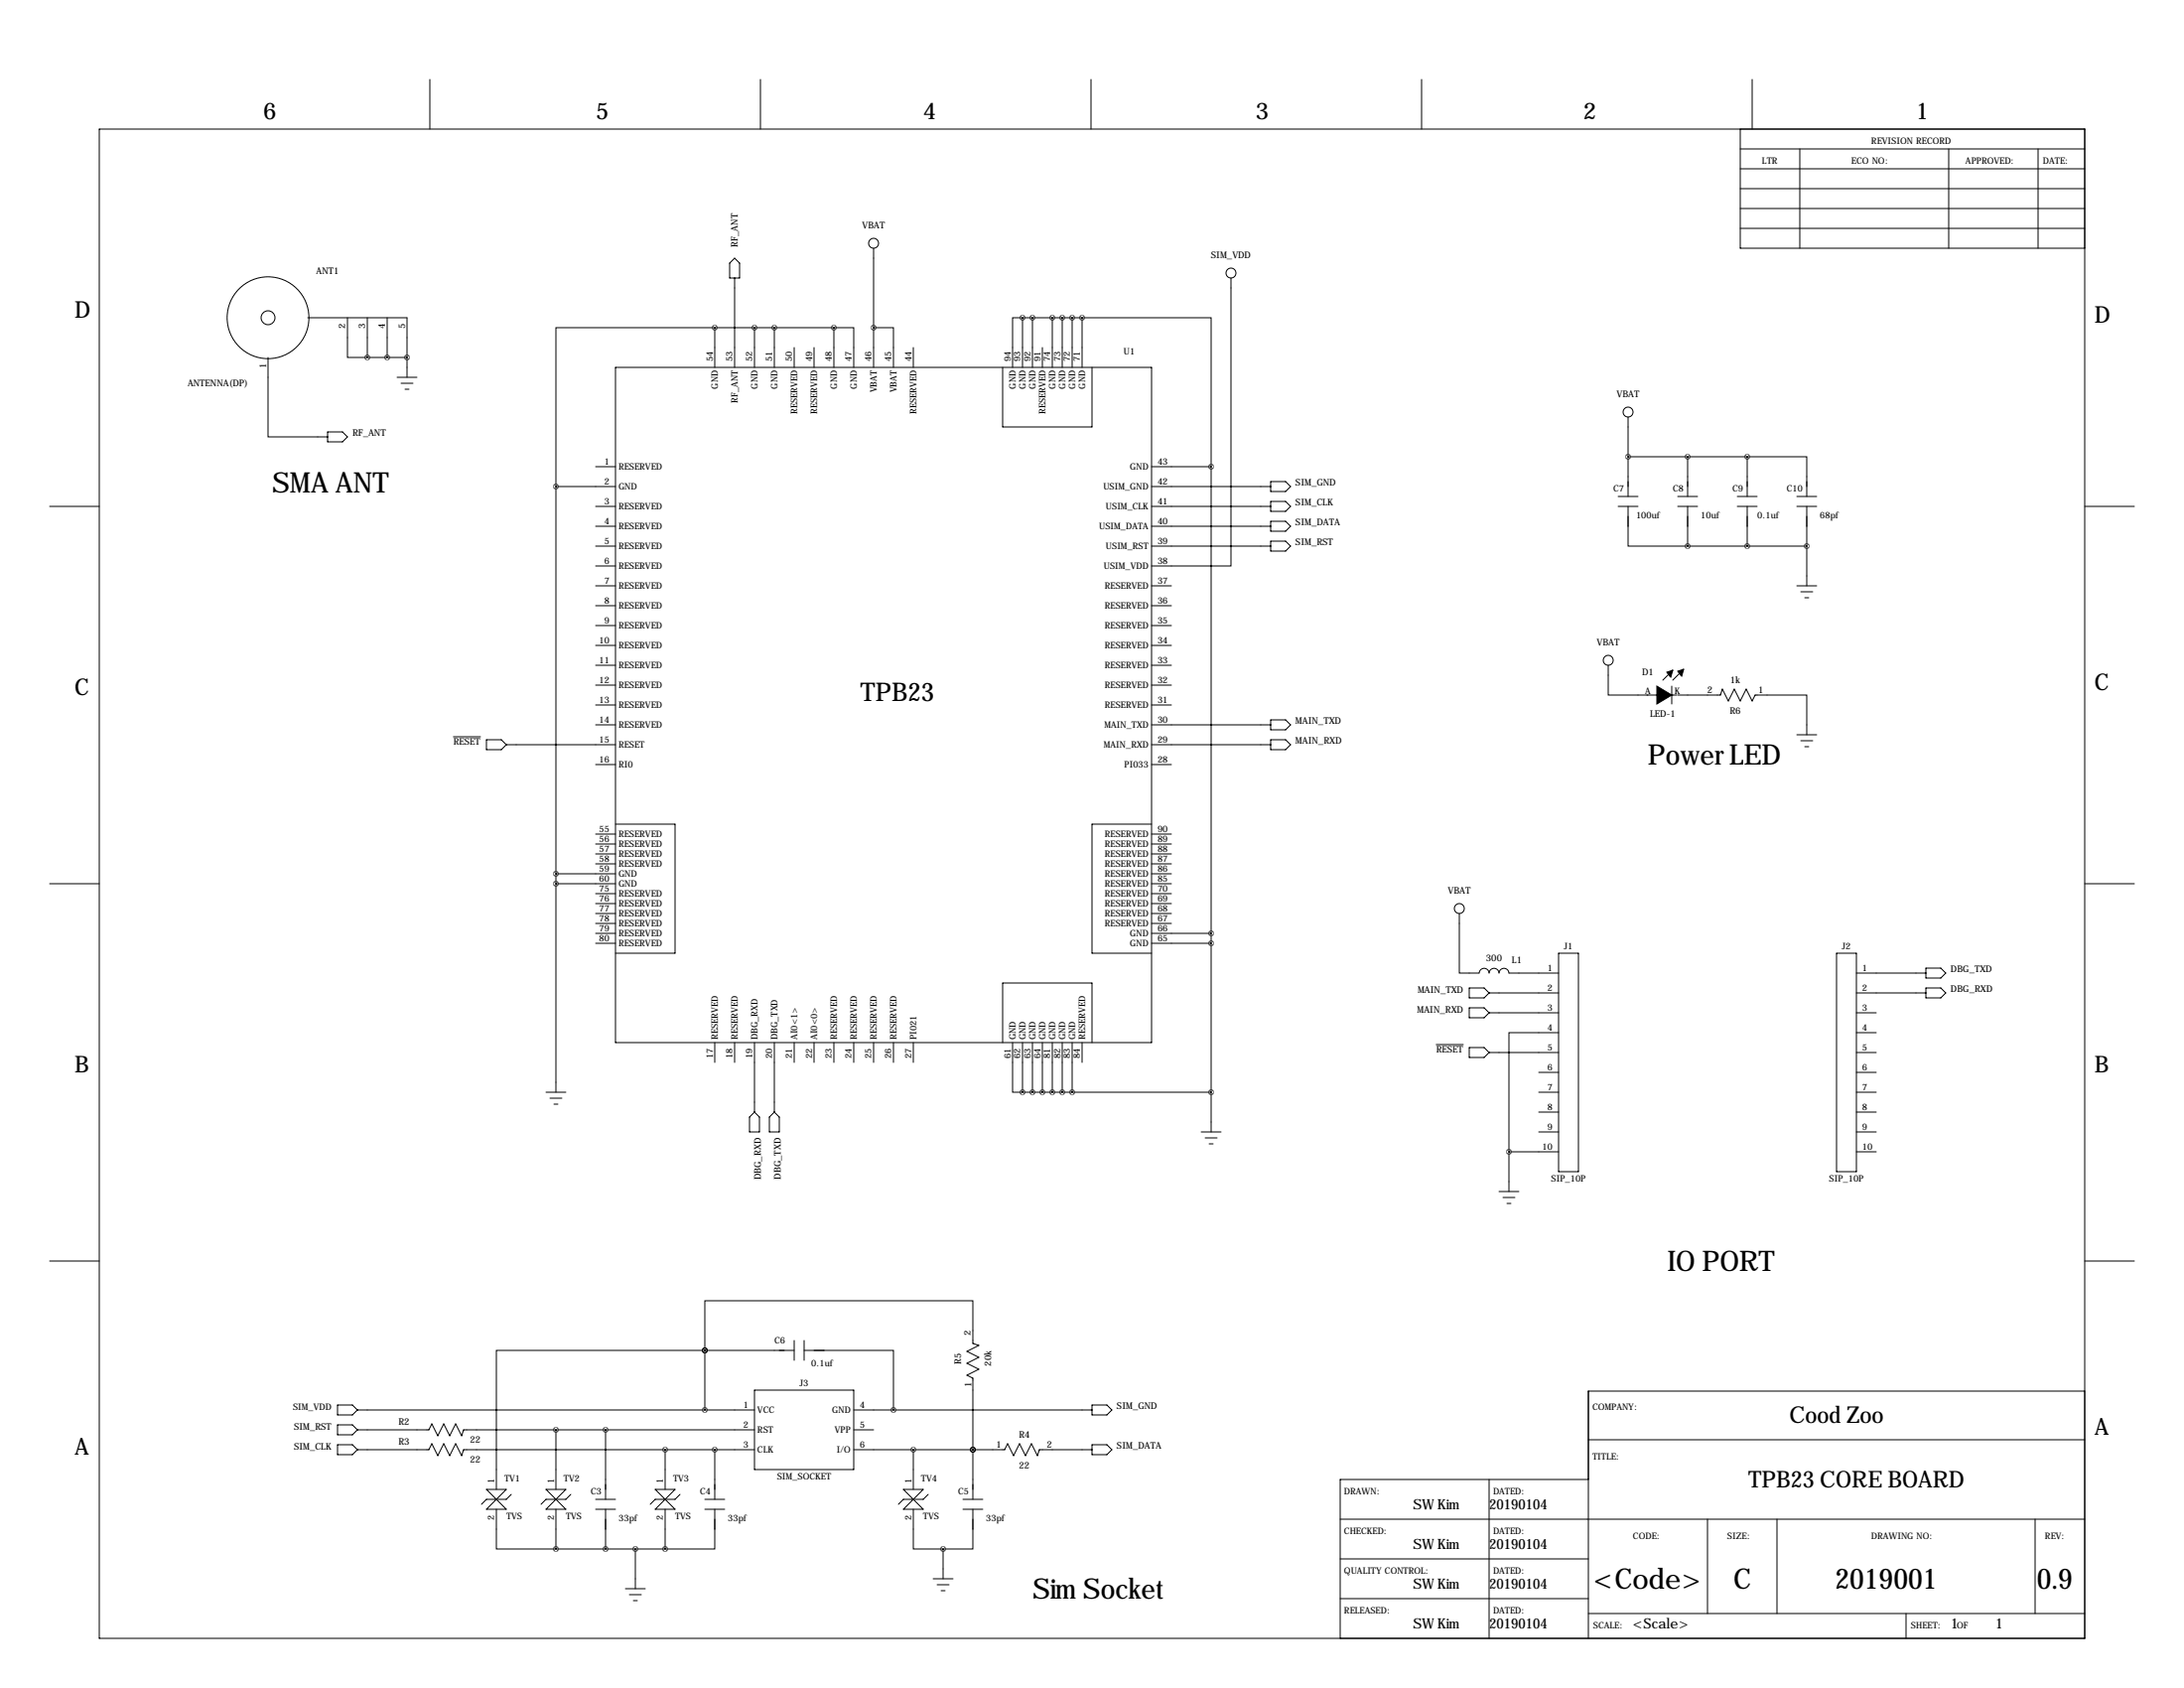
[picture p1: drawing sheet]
<svg xmlns="http://www.w3.org/2000/svg" width="559mm" height="432mm" viewBox="0 0 559 432" stroke-linecap="round" stroke-linejoin="round" font-family="sans-serif">
<g fill="none" stroke="#000" stroke-width=".25">
<path d="M25.4 33h508v386.1h-508zM110 20.3v12.7M194.6 20.3v12.7M279.1 20.3v12.7M363.7 20.3v12.7M445.3 38.1h88.1M445.3 33v30.5h88.1M448.3 20.3v12.7M460.5 38.1v25.4M498.6 38.1v25.4M521.5 38.1v25.4M445.3 48.3h88.1"/>
<path d="M445.3 43.2h88.1M445.3 53.3h88.1M445.3 58.4h88.1M188 71.1v22.9M188 66l1.2 1.3v3.8h-2.5v-3.8zM223.5 63.5v30.5M315 71.1v73.7h-20.4M68.6 91.4v20.4h15.2M78.7 81.3h25.4v15.2M88.9 81.3v10.1h5.1M94 81.3v10.1M94 91.4h10.1"/>
<path d="M99.1 81.3v10.1M101.6 96.5h5.1M102.6 98h3.1M103.6 99.6h1M157.5 94h137.1v172.7h-137.1zM182.9 83.8h-40.7v40.7M182.9 83.8v10.2M182.9 83.8h30.5M193 83.8v10.2M198.1 83.8v10.2M203.2 88.9v5.1M208.3 88.9v5.1"/>
<path d="M213.4 83.8h5v10.2M213.4 83.8v10.2M223.5 83.8h5.1v10.2M233.7 88.9v5.1M256.5 94v15.2h22.9v-15.2M261.6 81.3h-2.5v12.7M261.6 81.3v12.7M261.6 81.3h15.3M264.2 81.3v12.7M266.7 88.9v5.1M269.2 81.3v12.7M271.8 81.3v12.7"/>
<path d="M274.3 81.3v12.7M276.9 81.3h33v38.1M276.9 81.3v12.7M83.8 110.5h3.8l1.3 1.3-1.3 1.2h-3.8zM152.4 119.4h5.1M294.6 119.4h15.3M309.9 119.4v170.2M416.6 106.7v20.3M416.6 116.8h30.4M431.8 116.8v10.2M447 116.8h15.3v10.2M447 116.8v10.2"/>
<path d="M12.7 129.5h12.7M142.2 124.5h15.3M142.2 124.5v154.9M152.4 129.5h5.1M152.4 134.6h5.1M152.4 139.7h5.1M294.6 129.5h30.5M294.6 124.5h30.5M294.6 134.6h30.5M294.6 139.7h30.5M325.1 123.2h3.8l1.3 1.3-1.3 1.2h-3.8zM325.1 128.3h3.8l1.3 1.2-1.3 1.3h-3.8z"/>
<path d="M325.1 133.3h3.8l1.3 1.3-1.3 1.3h-3.8zM325.1 138.4h3.8l1.3 1.3-1.3 1.3h-3.8zM414 129.5h5.1M414 127h5.1M416.6 129.5v10.2h15.2M429.3 129.5h5M429.3 127h5M431.8 139.7h30.5M431.8 129.5v10.2M444.5 129.5h5.1M444.5 127h5.1M447 129.5v10.2"/>
<path d="M459.7 129.5h5.1M459.7 127h5.1M462.3 129.5v20.4M533.4 129.5h12.7M152.4 144.8h5.1M152.4 149.9h5.1M152.4 154.9h5.1M294.6 149.9h5.1M294.6 154.9h5.1M459.7 149.9h5.1M460.8 151.4h3M461.8 152.9h1"/>
<path d="M152.4 160h5.1M152.4 165.1h5.1M152.4 170.2h5.1M152.4 175.3h5.1M294.6 160h5.1M294.6 165.1h5.1M294.6 170.2h5.1M294.6 175.3h5.1M411.5 170.2v7.6h17.5M427.7 175.5v4.6M428 171.4l-2.6 2.6M429.3 177.8h10.9l.5-1.5 1.5 3 1.5-3 1.6 3 1.5-3 1.5 3 .8-1.5h13.2v10.2"/>
<path d="M430.5 171.4l-2.5 2.6M116 188.5h6.9M124.5 189.2h3.8l1.2 1.3-1.2 1.3h-3.8zM129.5 190.5h28M152.4 180.3h5.1M152.4 185.4h5.1M152.4 195.6h5.1M294.6 180.3h5.1M294.6 185.4h30.5M294.6 190.5h30.5M294.6 195.6h5.1M325.1 184.1h3.8l1.3 1.3-1.3 1.3h-3.8z"/>
<path d="M325.1 189.2h3.8l1.3 1.3-1.3 1.3h-3.8zM459.7 188h5.1M460.8 189.5h3M461.8 191h1M152.4 213.4h5.1M152.4 215.9h5.1M152.4 218.4h5.1M157.5 210.8h15.2v33h-15.2M294.6 210.8h-15.2v33h15.2M294.6 213.4h5.1M294.6 215.9h5.1M294.6 218.4h5.1"/>
<path d="M12.7 226.1h12.7M142.2 226.1h15.3M142.2 223.5h15.3M152.4 221h5.1M152.4 228.6h5.1M152.4 231.1h5.1M152.4 233.7h5.1M152.4 236.2h5.1M152.4 238.8h5.1M294.6 226.1h5.1M294.6 221h5.1M294.6 223.5h5.1"/>
<path d="M294.6 228.6h5.1M294.6 231.1h5.1M294.6 233.7h5.1M294.6 236.2h5.1M294.6 238.8h15.3M373.4 233.7v15.2h5.1a1.27 1.27 0 0 1 1.2-1.2 1.27 1.27 0 0 1 1.3 1.2 1.27 1.27 0 0 1 1.3-1.2 1.27 1.27 0 0 1 1.2 1.2 1.27 1.27 0 0 1 1.3-1.2 1.27 1.27 0 0 1 1.3 1.2h12.7M533.4 226.1h12.7M152.4 241.3h5.1M294.6 241.3h15.3M375.9 252.7h3.8l1.3 1.3-1.3 1.3h-3.8zM375.9 257.8h3.8l1.3 1.3-1.3 1.2h-3.8zM381 254h17.8"/>
<path d="M381 259.1h17.8M398.8 243.8h5.1v55.9h-5.1zM469.9 243.8h5.1v55.9h-5.1zM475 248.9h17.8M475 254h17.8M475 259.1h5.1M492.8 252.7h3.8l1.2 1.3-1.2 1.3h-3.8zM492.8 247.6h3.8l1.2 1.3-1.2 1.3h-3.8zM139.7 279.4h5.1M182.9 266.7v5.1M188 266.7v5.1M193 266.7v17.8"/>
<path d="M198.1 266.7v17.8M203.2 266.7v5.1M208.3 266.7v5.1M213.4 266.7v5.1M218.4 266.7v5.1M223.5 266.7v5.1M228.6 266.7v5.1M233.7 266.7v5.1M256.5 266.7v-15.2h22.9v15.2M259.1 266.7v12.7h2.5M261.6 266.7v12.7M261.6 279.4h48.3"/>
<path d="M264.2 266.7v12.7M266.7 266.7v12.7M269.2 266.7v12.7M271.8 266.7v12.7M274.3 266.7v12.7M276.9 266.7v5.1M367.5 267.2h6.9M375.9 268h3.8l1.3 1.2-1.3 1.3h-3.8zM381 269.2h17.8M393.7 274.3h5.1M393.7 279.4h5.1M398.8 264.2h-12.7v30.4"/>
<path d="M475 264.2h5.1M475 269.2h5.1M475 274.3h5.1M475 279.4h5.1M140.7 280.9h3.1M141.7 282.4h1M191.8 285.8l1.2-1.3 1.3 1.3v3.8h-2.5zM198.1 284.5l1.3 1.3v3.8h-2.6v-3.8zM307.3 289.6h5.1M308.4 291.1h3M309.4 292.6h1M386.1 294.6h12.7"/>
<path d="M386.1 294.6v10.2M393.7 284.5h5.1M393.7 289.6h5.1M475 284.5h5.1M475 289.6h5.1M475 294.6h5.1M383.5 304.8h5.1M384.6 306.3h3M385.6 307.8h1M12.7 322.6h12.7M533.4 322.6h12.7M86.4 359.4h3.8l1.2 1.3-1.2 1.2h-3.8z"/>
<path d="M180.3 345.4v-12.7h68.6v11l1.5 .5-3 1.5 3 1.5-3 1.5 3 1.6-3 1.5 1.5 .8v30.9M180.3 345.4h-53.3v35.6M180.3 345.4h.1M180.3 345.4h22.9M180.3 345.4v15.3M193 355.6h25.4v20.3h-25.4zM203.2 342.9v5.1M205.7 345.4h22.9v15.3M205.7 342.9v5.1M279.4 359.4h3.8l1.3 1.3-1.3 1.2h-3.8zM533.4 355.9h-127v63.2M86.4 364.5h3.8l1.2 1.3-1.2 1.2h-3.8z"/>
<path d="M86.4 369.6h3.8l1.2 1.2-1.2 1.3h-3.8zM91.4 360.7h101.6M91.4 365.8h18.3l.8-1.6 1.5 3.1 1.5-3.1 1.6 3.1 1.5-3.1 1.5 3.1 .5-1.5h74.4M91.4 370.8h18.3l.8-1.5 1.5 3.1 1.5-3.1 1.6 3.1 1.5-3.1 1.5 3.1 .5-1.6h74.4M142.2 365.8v15.2M154.9 365.8v17.7M170.2 370.8v10.2M182.9 370.8v12.7M218.4 360.7h61M218.4 365.8h5.1M218.4 370.8h38.6l.8-1.5 1.5 3.1 1.6-3.1 1.5 3.1 1.5-3.1 1.5 3.1 .5-1.6h13.5M233.7 370.8v10.2"/>
<path d="M248.9 370.8h.1M279.4 369.6h3.8l1.3 1.2-1.3 1.3h-3.8zM381 378.5v40.6M406.4 368.3h127M406.4 378.5h-63.5v40.6M124.5 381h5l-5 5.1h5zM127 386.1v10.1h15.2M130.8 382.3l-1.3 1.2h-5l-1.3 1.3M139.7 381l5.1 5.1h-5.1l5.1-5.1zM142.2 386.1v10.1M142.2 396.2h28M146 382.3l-1.2 1.2h-5.1l-1.3 1.3"/>
<path d="M152.4 386.1h5.1M152.4 383.5h5.1M154.9 386.1v10.1M162.6 396.2v10.2M167.6 381h5.1l-5.1 5.1h5.1zM170.2 386.1v10.1M174 382.3l-1.3 1.2h-5.1l-1.2 1.3M180.3 386.1h5.1M180.3 383.5h5.1M182.9 386.1v10.1h-12.7M231.1 381h5.1l-5.1 5.1h5.1zM233.7 386.1v10.1h7.6"/>
<path d="M237.5 382.3l-1.3 1.2h-5.1l-1.2 1.3M241.3 396.2v7.7M246.4 386.1h5.1M246.4 383.5h5.1M248.9 386.1v10.1h-7.6M342.9 388.6h190.5M342.9 398.8h63.5M436.9 388.6v24.1M454.7 388.6v24.1M520.7 388.6v24.1M160 406.4h5.1M161 407.9h3.1"/>
<path d="M162.1 409.4h1M238.8 403.9h5M239.8 405.4h3M240.8 406.9h1M342.9 408.9h63.5M406.4 412.7h127M487.7 412.7v6.4"/>
<circle cx="223.5" cy="62.2" r="1.27"/>
<circle cx="315" cy="69.8" r="1.27"/>
<circle cx="68.6" cy="81.3" r="10.5"/>
<circle cx="68.6" cy="81.3" r="1.78"/>
<circle cx="416.6" cy="105.4" r="1.27"/>
<circle cx="411.5" cy="168.9" r="1.27"/>
<circle cx="373.4" cy="232.4" r="1.27"/>
</g>
<path d="M423.9 177.8h3.8l-3.8 2.3zM423.9 175.5l3.8 2.3h-3.8zM426.5 172l1.5-.6-.5 1.8zM429.3 171.7l1.5-.5-.5 1.8z" fill="#000" stroke="#000" stroke-width=".25"/>
<path d="M182.8 370.8a.05 .05 0 0 0 .1 0 .05 .05 0 0 0-.1 0zM233.6 370.8a.05 .05 0 0 0 .1 0 .05 .05 0 0 0-.1 0zM142.2 223.5a.05 .05 0 0 0 .1 0 .05 .05 0 0 0-.1 0zM142.2 226.1a.05 .05 0 0 0 .1 0 .05 .05 0 0 0-.1 0zM309.8 279.4a.05 .05 0 0 0 .1 0 .05 .05 0 0 0-.1 0zM274.3 279.4a.05 .05 0 0 0 .1 0 .05 .05 0 0 0-.1 0zM271.7 279.4a.05 .05 0 0 0 .1 0 .05 .05 0 0 0-.1 0zM269.2 279.4a.05 .05 0 0 0 .1 0 .05 .05 0 0 0-.1 0zM264.1 279.4a.05 .05 0 0 0 .1 0 .05 .05 0 0 0-.1 0zM261.6 279.4a.05 .05 0 0 0 .1 0 .05 .05 0 0 0-.1 0zM309.8 238.8a.05 .05 0 0 0 .1 0 .05 .05 0 0 0-.1 0zM309.8 241.3a.05 .05 0 0 0 .1 0 .05 .05 0 0 0-.1 0zM142.2 124.5a.05 .05 0 0 0 .1 0 .05 .05 0 0 0-.1 0zM182.8 83.8a.05 .05 0 0 0 .1 0 .05 .05 0 0 0-.1 0zM193 83.8a.05 .05 0 0 0 .1 0 .05 .05 0 0 0-.1 0zM198.1 83.8a.05 .05 0 0 0 .1 0 .05 .05 0 0 0-.1 0zM213.3 83.8a.05 .05 0 0 0 .1 0 .05 .05 0 0 0-.1 0zM309.8 119.4a.05 .05 0 0 0 .1 0 .05 .05 0 0 0-.1 0zM276.8 81.3a.05 .05 0 0 0 .1 0 .05 .05 0 0 0-.1 0zM274.3 81.3a.05 .05 0 0 0 .1 0 .05 .05 0 0 0-.1 0zM271.7 81.3a.05 .05 0 0 0 .1 0 .05 .05 0 0 0-.1 0zM269.2 81.3a.05 .05 0 0 0 .1 0 .05 .05 0 0 0-.1 0zM264.1 81.3a.05 .05 0 0 0 .1 0 .05 .05 0 0 0-.1 0zM261.6 81.3a.05 .05 0 0 0 .1 0 .05 .05 0 0 0-.1 0zM223.5 83.8a.05 .05 0 0 0 .1 0 .05 .05 0 0 0-.1 0zM180.3 360.7a.05 .05 0 0 0 .1 0 .05 .05 0 0 0-.1 0zM154.9 365.8a.05 .05 0 0 0 .1 0 .05 .05 0 0 0-.1 0zM142.2 365.8a.05 .05 0 0 0 .1 0 .05 .05 0 0 0-.1 0zM170.1 370.8a.05 .05 0 0 0 .1 0 .05 .05 0 0 0-.1 0zM162.5 396.2a.05 .05 0 0 0 .1 0 .05 .05 0 0 0-.1 0zM170.1 396.2a.05 .05 0 0 0 .1 0 .05 .05 0 0 0-.1 0zM154.9 396.2a.05 .05 0 0 0 .1 0 .05 .05 0 0 0-.1 0zM248.9 370.8a.05 .05 0 0 0 .1 0 .05 .05 0 0 0-.1 0zM248.9 370.8a.05 .05 0 0 0 .1 0 .05 .05 0 0 0-.1 0zM180.3 345.4a.05 .05 0 0 0 .1 0 .05 .05 0 0 0-.1 0zM142.2 396.2a.05 .05 0 0 0 .1 0 .05 .05 0 0 0-.1 0zM180.3 345.4a.05 .05 0 0 0 .1 0 .05 .05 0 0 0-.1 0zM104.1 91.4a.05 .05 0 0 0 .1 0 .05 .05 0 0 0-.1 0zM99 91.4a.05 .05 0 0 0 .1 0 .05 .05 0 0 0-.1 0zM93.9 91.4a.05 .05 0 0 0 .1 0 .05 .05 0 0 0-.1 0zM462.2 139.7a.05 .05 0 0 0 .1 0 .05 .05 0 0 0-.1 0zM447 139.7a.05 .05 0 0 0 .1 0 .05 .05 0 0 0-.1 0zM447 116.8a.05 .05 0 0 0 .1 0 .05 .05 0 0 0-.1 0zM416.5 116.8a.05 .05 0 0 0 .1 0 .05 .05 0 0 0-.1 0zM386 294.6a.05 .05 0 0 0 .1 0 .05 .05 0 0 0-.1 0z" fill="#000" stroke="#000" stroke-width="1.3"/>
<g font-size="7.3">
<text x="69.6" y="126">SMA ANT</text>
<text x="421.6" y="195.6">Power LED</text>
<text x="426.7" y="325.1">IO PORT</text>
<text x="407.7" y="406.4">&lt;Code&gt;</text>
<text x="443.5" y="406.4">C</text>
<text x="469.5" y="406.3">2019001</text>
<text x="521.2" y="406.3">0.9</text>
<text x="264.2" y="408.9">Sim Socket</text>
</g>
<text font-size="6.6" x="220.2" y="179.4">TPB23</text>
<g font-size="5.9">
<text x="67.3" y="30.5">6</text>
<text x="152.4" y="30.5">5</text>
<text x="236.2" y="30.5">4</text>
<text x="321.3" y="30.5">3</text>
<text x="405.1" y="30.5">2</text>
<text x="490.2" y="30.5">1</text>
<text x="19" y="81.3">D</text>
<text x="535.9" y="82.6">D</text>
<text x="19" y="177.8">C</text>
<text x="535.9" y="176.5">C</text>
<text x="19" y="274.3">B</text>
<text x="535.9" y="274.3">B</text>
<text x="457.8" y="363.9">Cood Zoo</text>
<text x="535.9" y="367">A</text>
<text x="19" y="372.1">A</text>
<text x="447.3" y="380.4">TPB23 CORE BOARD</text>
</g>
<g font-size="3.6">
<text x="361.5" y="386">SW Kim</text>
<text x="381" y="386">20190104</text>
<text x="361.5" y="396.2">SW Kim</text>
<text x="381" y="396.2">20190104</text>
<text x="361.5" y="406.3">SW Kim</text>
<text x="381" y="406.3">20190104</text>
<text x="361.5" y="416.5">SW Kim</text>
<text x="381" y="416.5">20190104</text>
<text x="417.8" y="416.6">&lt;Scale&gt;</text>
<text x="499.1" y="416.6">1</text>
<text x="510.5" y="416.6">1</text>
</g>
<g font-size="2.4">
<text x="220.6" y="58.4">VBAT</text>
<text x="188.7" y="63.2" transform="rotate(-90 188.7 63.2)">RF_ANT</text>
<text x="80.9" y="70.1">ANT1</text>
<text x="309.9" y="66">SIM_VDD</text>
<text x="88.4" y="84.2" transform="rotate(-90 88.4 84.2)">2</text>
<text x="93.5" y="84.2" transform="rotate(-90 93.5 84.2)">3</text>
<text x="98.6" y="84.2" transform="rotate(-90 98.6 84.2)">4</text>
<text x="103.6" y="84.2" transform="rotate(-90 103.6 84.2)">5</text>
<text x="68.1" y="94.3" transform="rotate(-90 68.1 94.3)">1</text>
<text x="48" y="98.7">ANTENNA(DP)</text>
<text x="413.6" y="101.6">VBAT</text>
<text x="90.2" y="111.5">RF_ANT</text>
<text x="331.5" y="124.2">SIM_GND</text>
<text x="331.5" y="129.3">SIM_CLK</text>
<text x="331.5" y="134.4">SIM_DATA</text>
<text x="331.5" y="139.4">SIM_RST</text>
<text x="408.6" y="165.1">VBAT</text>
<text x="420.1" y="172.7">D1</text>
<text x="436.9" y="177.3">2</text>
<text x="442.7" y="174.8">1k</text>
<text x="449.9" y="177.4">1</text>
<text x="331.5" y="185.2">MAIN_TXD</text>
<text x="422.2" y="183.3">LED-1</text>
<text x="442.6" y="182.5">R6</text>
<text x="116" y="190.5">RESET</text>
<text x="331.5" y="190.2">MAIN_RXD</text>
<text x="370.5" y="228.6">VBAT</text>
<text x="380.2" y="245.8">300</text>
<text x="386.8" y="246.4">L1</text>
<text x="499.1" y="248.7">DBG_TXD</text>
<text x="362.7" y="254">MAIN_TXD</text>
<text x="499.1" y="253.7">DBG_RXD</text>
<text x="362.6" y="259.1">MAIN_RXD</text>
<text x="367.5" y="269.2">RESET</text>
<text x="194.7" y="301.8" transform="rotate(-90 194.7 301.8)">DBG_RXD</text>
<text x="199.8" y="301.7" transform="rotate(-90 199.8 301.7)">DBG_TXD</text>
<text x="248.4" y="341.7" transform="rotate(-90 248.4 341.7)">2</text>
<text x="245.9" y="348.9" transform="rotate(-90 245.9 348.9)">R5</text>
<text x="253.6" y="349.4" transform="rotate(-90 253.6 349.4)">20k</text>
<text x="248.5" y="354.7" transform="rotate(-90 248.5 354.7)">1</text>
<text x="75.2" y="365.8">SIM_RST</text>
<text x="102" y="364.5">R2</text>
<text x="285.7" y="360.4">SIM_GND</text>
<text x="75.2" y="370.8">SIM_CLK</text>
<text x="102" y="369.6">R3</text>
<text x="120.3" y="368.9">22</text>
<text x="254.9" y="370.4">1</text>
<text x="260.7" y="367.8">R4</text>
<text x="267.9" y="370.3">2</text>
<text x="285.7" y="370.6">SIM_DATA</text>
<text x="120.3" y="374">22</text>
<text x="260.8" y="375.5">22</text>
</g>
<g font-size="2.3">
<text x="450.8" y="41.9">LTR</text>
<text x="473.7" y="41.9">ECO NO:</text>
<text x="478.8" y="36.8">REVISION RECORD</text>
<text x="502.9" y="41.9">APPROVED:</text>
<text x="522.7" y="41.9">DATE:</text>
<text x="182.4" y="92.5" transform="rotate(-90 182.4 92.5)">54</text>
<text x="187.5" y="92.5" transform="rotate(-90 187.5 92.5)">53</text>
<text x="192.5" y="92.5" transform="rotate(-90 192.5 92.5)">52</text>
<text x="197.6" y="92.5" transform="rotate(-90 197.6 92.5)">51</text>
<text x="202.7" y="92.5" transform="rotate(-90 202.7 92.5)">50</text>
<text x="207.8" y="92.5" transform="rotate(-90 207.8 92.5)">49</text>
<text x="212.9" y="92.5" transform="rotate(-90 212.9 92.5)">48</text>
<text x="217.9" y="92.5" transform="rotate(-90 217.9 92.5)">47</text>
<text x="223" y="92.5" transform="rotate(-90 223 92.5)">46</text>
<text x="228.1" y="92.5" transform="rotate(-90 228.1 92.5)">45</text>
<text x="233.2" y="92.5" transform="rotate(-90 233.2 92.5)">44</text>
<text x="258.6" y="92.5" transform="rotate(-90 258.6 92.5)">94</text>
<text x="261.1" y="92.5" transform="rotate(-90 261.1 92.5)">93</text>
<text x="263.7" y="92.5" transform="rotate(-90 263.7 92.5)">92</text>
<text x="266.2" y="92.5" transform="rotate(-90 266.2 92.5)">91</text>
<text x="268.7" y="92.5" transform="rotate(-90 268.7 92.5)">74</text>
<text x="271.3" y="92.5" transform="rotate(-90 271.3 92.5)">73</text>
<text x="273.8" y="92.5" transform="rotate(-90 273.8 92.5)">72</text>
<text x="276.4" y="92.5" transform="rotate(-90 276.4 92.5)">71</text>
<text x="287.5" y="90.7">U1</text>
<text x="183.7" y="99.5" transform="rotate(-90 183.7 99.5)">GND</text>
<text x="193.8" y="99.5" transform="rotate(-90 193.8 99.5)">GND</text>
<text x="198.9" y="99.5" transform="rotate(-90 198.9 99.5)">GND</text>
<text x="214.2" y="99.5" transform="rotate(-90 214.2 99.5)">GND</text>
<text x="219.2" y="99.5" transform="rotate(-90 219.2 99.5)">GND</text>
<text x="224.3" y="100.4" transform="rotate(-90 224.3 100.4)">VBAT</text>
<text x="229.4" y="100.4" transform="rotate(-90 229.4 100.4)">VBAT</text>
<text x="259.9" y="99.5" transform="rotate(-90 259.9 99.5)">GND</text>
<text x="262.4" y="99.5" transform="rotate(-90 262.4 99.5)">GND</text>
<text x="265" y="99.5" transform="rotate(-90 265 99.5)">GND</text>
<text x="270" y="99.5" transform="rotate(-90 270 99.5)">GND</text>
<text x="272.6" y="99.5" transform="rotate(-90 272.6 99.5)">GND</text>
<text x="275.1" y="99.5" transform="rotate(-90 275.1 99.5)">GND</text>
<text x="277.7" y="99.5" transform="rotate(-90 277.7 99.5)">GND</text>
<text x="188.8" y="103" transform="rotate(-90 188.8 103)">RF_ANT</text>
<text x="204" y="105.9" transform="rotate(-90 204 105.9)">RESERVED</text>
<text x="209.1" y="105.9" transform="rotate(-90 209.1 105.9)">RESERVED</text>
<text x="234.5" y="105.9" transform="rotate(-90 234.5 105.9)">RESERVED</text>
<text x="267.5" y="105.9" transform="rotate(-90 267.5 105.9)">RESERVED</text>
<text x="154.6" y="118.9">1</text>
<text x="296.2" y="118.9">43</text>
<text x="154.6" y="124">2</text>
<text x="158.2" y="120.2">RESERVED</text>
<text x="158.2" y="125.3">GND</text>
<text x="282.3" y="125.3">USIM_GND</text>
<text x="289.1" y="120.2">GND</text>
<text x="296.2" y="124">42</text>
<text x="412.8" y="125.7">C7</text>
<text x="428" y="125.7">C8</text>
<text x="443.3" y="125.7">C9</text>
<text x="457.2" y="125.7">C10</text>
<text x="154.6" y="129">3</text>
<text x="158.2" y="130.3">RESERVED</text>
<text x="282.9" y="130.3">USIM_CLK</text>
<text x="296.2" y="129">41</text>
<text x="154.6" y="134.1">4</text>
<text x="158.2" y="135.4">RESERVED</text>
<text x="281.2" y="135.4">USIM_DATA</text>
<text x="296.2" y="134.1">40</text>
<text x="418.6" y="132.7">100uf</text>
<text x="435.2" y="132.7">10uf</text>
<text x="449.6" y="132.7">0.1uf</text>
<text x="465.7" y="132.7">68pf</text>
<text x="154.6" y="139.2">5</text>
<text x="158.2" y="140.5">RESERVED</text>
<text x="282.9" y="140.5">USIM_RST</text>
<text x="296.2" y="139.2">39</text>
<text x="154.6" y="144.3">6</text>
<text x="154.6" y="149.4">7</text>
<text x="158.2" y="145.6">RESERVED</text>
<text x="282.4" y="145.6">USIM_VDD</text>
<text x="296.2" y="144.3">38</text>
<text x="296.2" y="149.4">37</text>
<text x="154.6" y="154.4">8</text>
<text x="158.2" y="150.7">RESERVED</text>
<text x="158.2" y="155.7">RESERVED</text>
<text x="282.7" y="150.7">RESERVED</text>
<text x="282.7" y="155.7">RESERVED</text>
<text x="296.2" y="154.4">36</text>
<text x="154.6" y="159.5">9</text>
<text x="158.2" y="160.8">RESERVED</text>
<text x="282.7" y="160.8">RESERVED</text>
<text x="296.2" y="159.5">35</text>
<text x="153.3" y="164.6">10</text>
<text x="158.2" y="165.9">RESERVED</text>
<text x="282.7" y="165.9">RESERVED</text>
<text x="296.2" y="164.6">34</text>
<text x="153.3" y="169.7">11</text>
<text x="158.2" y="171">RESERVED</text>
<text x="282.7" y="171">RESERVED</text>
<text x="296.2" y="169.7">33</text>
<text x="153.3" y="174.8">12</text>
<text x="153.3" y="179.8">13</text>
<text x="158.2" y="176.1">RESERVED</text>
<text x="282.7" y="176.1">RESERVED</text>
<text x="296.2" y="174.8">32</text>
<text x="296.2" y="179.8">31</text>
<text x="421" y="177.4">A</text>
<text x="428.5" y="177.4">K</text>
<text x="153.3" y="184.9">14</text>
<text x="158.2" y="181.1">RESERVED</text>
<text x="282.7" y="181.1">RESERVED</text>
<text x="296.2" y="184.9">30</text>
<text x="153.3" y="190">15</text>
<text x="158.2" y="186.2">RESERVED</text>
<text x="158.2" y="191.3">RESET</text>
<text x="282.4" y="191.3">MAIN_RXD</text>
<text x="282.5" y="186.2">MAIN_TXD</text>
<text x="296.2" y="190">29</text>
<text x="153.3" y="195.1">16</text>
<text x="158.2" y="196.4">RI0</text>
<text x="287.7" y="196.4">PI033</text>
<text x="296.2" y="195.1">28</text>
<text x="153.3" y="212.9">55</text>
<text x="153.3" y="215.4">56</text>
<text x="158.2" y="214.2">RESERVED</text>
<text x="282.7" y="214.2">RESERVED</text>
<text x="296.2" y="215.4">89</text>
<text x="296.2" y="212.9">90</text>
<text x="153.3" y="217.9">57</text>
<text x="153.3" y="220.5">58</text>
<text x="158.2" y="216.7">RESERVED</text>
<text x="158.2" y="219.2">RESERVED</text>
<text x="158.2" y="221.8">RESERVED</text>
<text x="282.7" y="221.8">RESERVED</text>
<text x="282.7" y="219.2">RESERVED</text>
<text x="282.7" y="216.7">RESERVED</text>
<text x="296.2" y="220.5">87</text>
<text x="296.2" y="217.9">88</text>
<text x="153.3" y="223">59</text>
<text x="153.3" y="225.6">60</text>
<text x="158.2" y="224.3">GND</text>
<text x="158.2" y="226.9">GND</text>
<text x="282.7" y="226.9">RESERVED</text>
<text x="282.7" y="224.3">RESERVED</text>
<text x="296.2" y="225.6">85</text>
<text x="296.2" y="223">86</text>
<text x="153.3" y="228.1">75</text>
<text x="153.3" y="230.6">76</text>
<text x="153.3" y="233.2">77</text>
<text x="158.2" y="229.4">RESERVED</text>
<text x="158.2" y="231.9">RESERVED</text>
<text x="282.7" y="231.9">RESERVED</text>
<text x="282.7" y="229.4">RESERVED</text>
<text x="296.2" y="233.2">68</text>
<text x="296.2" y="230.6">69</text>
<text x="296.2" y="228.1">70</text>
<text x="153.3" y="235.7">78</text>
<text x="153.3" y="238.3">79</text>
<text x="158.2" y="234.5">RESERVED</text>
<text x="158.2" y="237">RESERVED</text>
<text x="158.2" y="239.6">RESERVED</text>
<text x="282.7" y="237">RESERVED</text>
<text x="282.7" y="234.5">RESERVED</text>
<text x="289.1" y="239.6">GND</text>
<text x="296.2" y="238.3">66</text>
<text x="296.2" y="235.7">67</text>
<text x="153.3" y="240.8">80</text>
<text x="158.2" y="242.1">RESERVED</text>
<text x="289.1" y="242.1">GND</text>
<text x="296.2" y="240.8">65</text>
<text x="400.2" y="242.8">J1</text>
<text x="471.3" y="242.8">J2</text>
<text x="395.9" y="248.4">1</text>
<text x="476.5" y="248.4">1</text>
<text x="395.9" y="253.5">2</text>
<text x="476.5" y="253.5">2</text>
<text x="395.9" y="258.6">3</text>
<text x="395.9" y="263.7">4</text>
<text x="476.5" y="258.6">3</text>
<text x="476.5" y="263.7">4</text>
<text x="183.7" y="265.9" transform="rotate(-90 183.7 265.9)">RESERVED</text>
<text x="188.8" y="265.9" transform="rotate(-90 188.8 265.9)">RESERVED</text>
<text x="193.8" y="265.9" transform="rotate(-90 193.8 265.9)">DBG_RXD</text>
<text x="198.9" y="265.9" transform="rotate(-90 198.9 265.9)">DBG_TXD</text>
<text x="204" y="265.9" transform="rotate(-90 204 265.9)">AI0&lt;1&gt;</text>
<text x="209.1" y="265.9" transform="rotate(-90 209.1 265.9)">AI0&lt;0&gt;</text>
<text x="214.2" y="265.9" transform="rotate(-90 214.2 265.9)">RESERVED</text>
<text x="219.2" y="265.9" transform="rotate(-90 219.2 265.9)">RESERVED</text>
<text x="224.3" y="265.9" transform="rotate(-90 224.3 265.9)">RESERVED</text>
<text x="229.4" y="265.9" transform="rotate(-90 229.4 265.9)">RESERVED</text>
<text x="234.5" y="265.9" transform="rotate(-90 234.5 265.9)">PI021</text>
<text x="259.9" y="265.9" transform="rotate(-90 259.9 265.9)">GND</text>
<text x="262.4" y="265.9" transform="rotate(-90 262.4 265.9)">GND</text>
<text x="265" y="265.9" transform="rotate(-90 265 265.9)">GND</text>
<text x="267.5" y="265.9" transform="rotate(-90 267.5 265.9)">GND</text>
<text x="270" y="265.9" transform="rotate(-90 270 265.9)">GND</text>
<text x="272.6" y="265.9" transform="rotate(-90 272.6 265.9)">GND</text>
<text x="275.1" y="265.9" transform="rotate(-90 275.1 265.9)">GND</text>
<text x="277.7" y="265.9" transform="rotate(-90 277.7 265.9)">RESERVED</text>
<text x="395.9" y="268.7">5</text>
<text x="476.5" y="268.7">5</text>
<text x="182.4" y="270.9" transform="rotate(-90 182.4 270.9)">17</text>
<text x="187.5" y="270.9" transform="rotate(-90 187.5 270.9)">18</text>
<text x="192.5" y="270.9" transform="rotate(-90 192.5 270.9)">19</text>
<text x="197.6" y="270.9" transform="rotate(-90 197.6 270.9)">20</text>
<text x="202.7" y="270.9" transform="rotate(-90 202.7 270.9)">21</text>
<text x="207.8" y="270.9" transform="rotate(-90 207.8 270.9)">22</text>
<text x="212.9" y="270.9" transform="rotate(-90 212.9 270.9)">23</text>
<text x="217.9" y="270.9" transform="rotate(-90 217.9 270.9)">24</text>
<text x="223" y="270.9" transform="rotate(-90 223 270.9)">25</text>
<text x="228.1" y="270.9" transform="rotate(-90 228.1 270.9)">26</text>
<text x="233.2" y="270.9" transform="rotate(-90 233.2 270.9)">27</text>
<text x="258.6" y="270.9" transform="rotate(-90 258.6 270.9)">61</text>
<text x="261.1" y="270.9" transform="rotate(-90 261.1 270.9)">62</text>
<text x="263.7" y="270.9" transform="rotate(-90 263.7 270.9)">63</text>
<text x="266.2" y="270.9" transform="rotate(-90 266.2 270.9)">64</text>
<text x="268.7" y="270.9" transform="rotate(-90 268.7 270.9)">81</text>
<text x="271.3" y="270.9" transform="rotate(-90 271.3 270.9)">82</text>
<text x="273.8" y="270.9" transform="rotate(-90 273.8 270.9)">83</text>
<text x="276.4" y="270.9" transform="rotate(-90 276.4 270.9)">84</text>
<text x="395.9" y="273.8">6</text>
<text x="476.5" y="273.8">6</text>
<text x="395.9" y="278.9">7</text>
<text x="476.5" y="278.9">7</text>
<text x="395.9" y="284">8</text>
<text x="476.5" y="284">8</text>
<text x="395.9" y="289.1">9</text>
<text x="476.5" y="289.1">9</text>
<text x="394.6" y="294.1">10</text>
<text x="476.5" y="294.1">10</text>
<text x="396.9" y="302.3">SIP_10P</text>
<text x="468" y="302.3">SIP_10P</text>
<text x="198.1" y="343.7">C6</text>
<text x="207.6" y="349.6">0.1uf</text>
<text x="204.6" y="354.6">J3</text>
<text x="75" y="360.7">SIM_VDD</text>
<text x="190.2" y="360.2">1</text>
<text x="190.2" y="365.3">2</text>
<text x="193.8" y="361.5">VCC</text>
<text x="212.9" y="361.5">GND</text>
<text x="220" y="360.2">4</text>
<text x="220" y="365.3">5</text>
<text x="407.4" y="360.7">COMPANY:</text>
<text x="190.2" y="370.3">3</text>
<text x="193.8" y="366.6">RST</text>
<text x="193.8" y="371.6">CLK</text>
<text x="213.6" y="366.6">VPP</text>
<text x="214.1" y="371.6">I/O</text>
<text x="220" y="370.3">6</text>
<text x="407.4" y="373.4">TITLE:</text>
<text x="126.5" y="379.5" transform="rotate(-90 126.5 379.5)">1</text>
<text x="129" y="379">TV1</text>
<text x="141.7" y="379.5" transform="rotate(-90 141.7 379.5)">1</text>
<text x="144.3" y="379">TV2</text>
<text x="151.2" y="382.3">C3</text>
<text x="169.7" y="379.5" transform="rotate(-90 169.7 379.5)">1</text>
<text x="172.2" y="379">TV3</text>
<text x="179.1" y="382.3">C4</text>
<text x="198.8" y="378.5">SIM_SOCKET</text>
<text x="233.2" y="379.5" transform="rotate(-90 233.2 379.5)">1</text>
<text x="235.7" y="379">TV4</text>
<text x="245.1" y="382.3">C5</text>
<text x="343.9" y="382.3">DRAWN:</text>
<text x="382" y="382.3">DATED:</text>
<text x="126.5" y="388.9" transform="rotate(-90 126.5 388.9)">2</text>
<text x="129.5" y="388.7">TVS</text>
<text x="141.7" y="388.9" transform="rotate(-90 141.7 388.9)">2</text>
<text x="144.8" y="388.7">TVS</text>
<text x="158.3" y="389.2">33pf</text>
<text x="169.7" y="388.9" transform="rotate(-90 169.7 388.9)">2</text>
<text x="172.7" y="388.7">TVS</text>
<text x="186.3" y="389.2">33pf</text>
<text x="233.2" y="388.9" transform="rotate(-90 233.2 388.9)">2</text>
<text x="236.2" y="388.7">TVS</text>
<text x="252.3" y="389.2">33pf</text>
<text x="343.9" y="392.4">CHECKED:</text>
<text x="382" y="392.4">DATED:</text>
<text x="417.8" y="393.7">CODE:</text>
<text x="442" y="393.7">SIZE:</text>
<text x="478.8" y="393.7">DRAWING NO:</text>
<text x="523.2" y="393.7">REV:</text>
<text x="343.9" y="402.6">QUALITY CONTROL:</text>
<text x="382" y="402.6">DATED:</text>
<text x="343.9" y="412.7">RELEASED:</text>
<text x="382" y="412.7">DATED:</text>
<text x="407.7" y="416.6">SCALE:</text>
<text x="488.9" y="416.6">SHEET:</text>
<text x="500.7" y="416.6">OF</text>
</g>
</svg>
